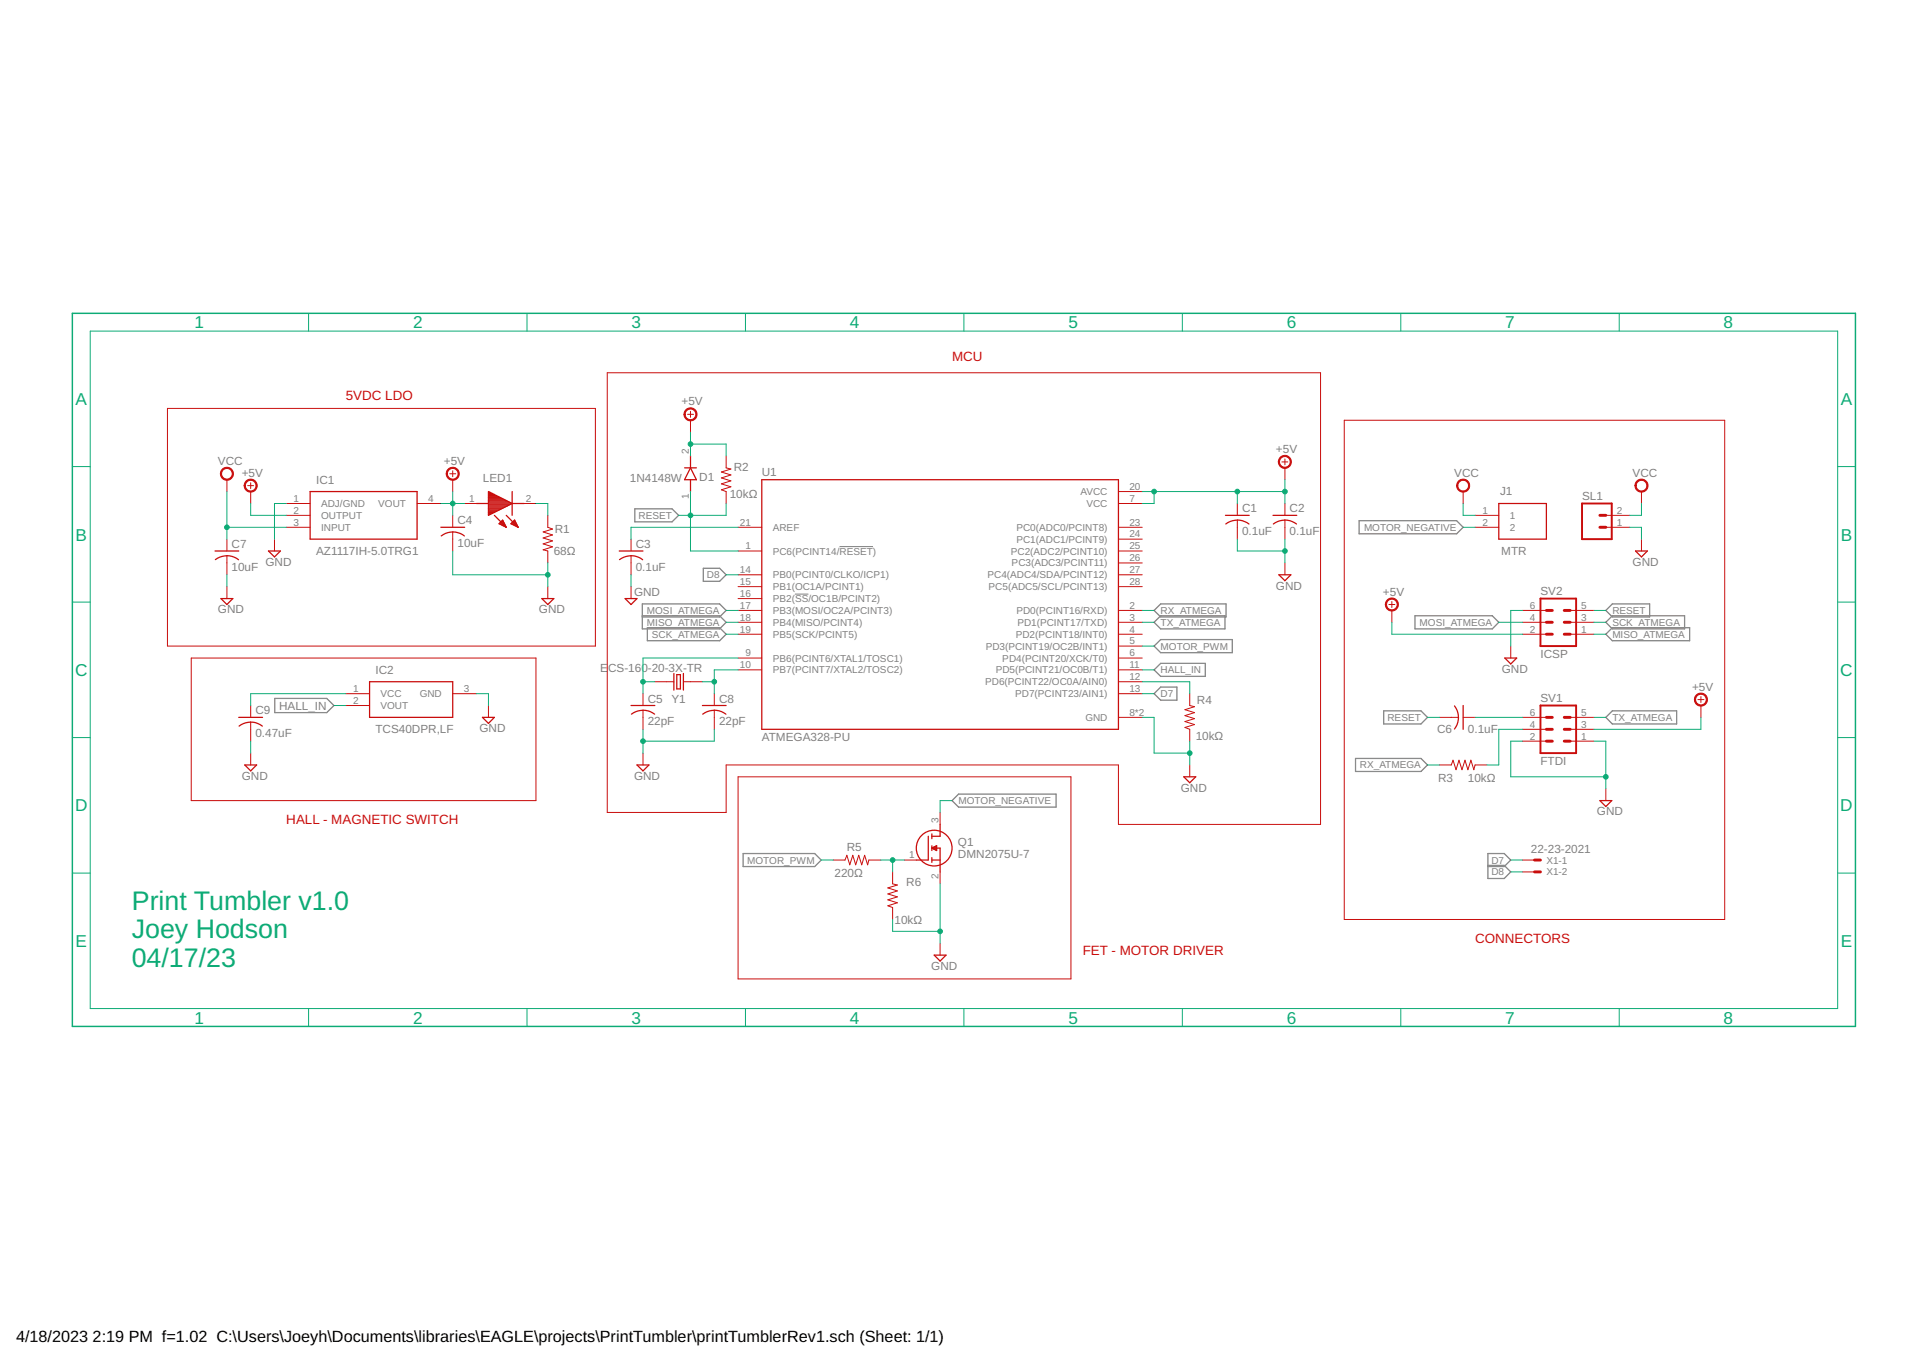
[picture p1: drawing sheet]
<svg xmlns="http://www.w3.org/2000/svg" width="420mm" height="297mm" viewBox="0 0 420 297" stroke-linecap="round" stroke-linejoin="round" font-family="sans-serif">
<path d="M182.9 119.1h7.3M173.2 129.5h3" fill="none" stroke="#808080" stroke-width=".22"/>
<g fill="none" stroke="#808080" stroke-width=".28">
<path d="M138.3 110.9h8.2l1.4 1.4-1.4 1.4h-8.2zM296.2 113.5h21.2l1.5 1.4-1.5 1.4h-21.2zM140 134.2h16.8l1.4 1.4-1.4 1.5h-16.8v-5.5h16.8l1.4 1.4-1.4 1.5h-16.8M141.1 136.8h15.7l1.4 1.4-1.4 1.4h-15.7zM153.3 123.8h3.5l1.4 1.5-1.4 1.4h-3.5zM251.5 135.6l1.4-1.4h14.1v2.9h-14.1zM251.5 133l1.4-1.4h14.3v2.9h-14.3zM308.4 134.2h16.8l1.4 1.4-1.4 1.5h-16.8zM349.9 138.2l1.5-1.4h16.8v2.8h-16.8zM351.4 134.2h15.7v2.9h-15.7l-1.5-1.5zM351.4 131.6h8.1v2.9h-8.1l-1.5-1.5zM59.9 152.2h11.3l1.6 1.6-1.6 1.5h-11.3z"/>
<path d="M251.5 146l1.4-1.4h9.8v2.8h-9.8zM251.5 140.8l1.4-1.4h15.6v2.8h-15.6zM251.5 151.2l1.4-1.5h3.6v2.9h-3.6zM301.5 154.9h8.2l1.4 1.4-1.4 1.5h-8.2zM351.4 154.9h14v2.9h-14l-1.5-1.5zM207.5 174.5l1.4-1.4h21.2v2.8h-21.2zM295.4 165.3h14.3l1.4 1.4-1.4 1.4h-14.3zM161.9 186h15.6l1.5 1.4-1.5 1.4h-15.6zM324.3 188.6h3.5l1.4 1.4-1.4 1.5h-3.5v-5.5h3.5l1.4 1.4-1.4 1.4h-3.5"/>
</g>
<g fill="none" stroke="#c90d0c" stroke-width=".22">
<path d="M36.5 89h93.3v51.8h-93.3zM132.3 81.2h155.5v98.5h-44.1v-13h-85.5v10.4h-25.9zM149.8 90.3h1.3M150.5 89.6v1.4M150.5 91.6v2.6M158.2 99.4v2.6l1.1 .2-2.1 .7 2.1 .6-2.1 .7 2.1 .6-2.1 .7 2.1 .6-2.1 .6 1 .4v2.6M292.9 91.6h83v108.8h-83zM49.4 104.5v2.6M49.4 117.5v2.6M54 105.8h1.3M54.6 105.2v1.3M54.6 107.1v2.6"/>
<path d="M59.8 117.5v2.6M62.4 109.7h5.2M62.4 114.9h5.2M62.4 112.3h5.2M90.9 109.7h5.2M98 103.3h1.3M98.7 102.6v1.3M98.7 104.5v2.6M98.7 112.3v2.6M98.7 115.9v4.2M101.3 109.7h2.5M114.2 109.7h2.6"/>
<path d="M119.4 112.3v2.6l1 .4-2 .6 2 .7-2 .6 2 .7-2 .6 2 .7-2 .6 1 .3v2.6M137.5 117.5v2.6M160.8 114.9h5.2M243.7 109.7h5.2M243.7 114.9h5.2M243.7 107.1h5.2M243.7 117.5h5.2M269.6 109.7v2.6M269.6 113.3v4.2M279.4 100.7h1.2M280 100v1.3M280 102v2.5"/>
<path d="M280 109.7v2.6M280 113.3v4.2M318.9 107.1v2.6M321.5 114.9h5.1M321.5 112.3h5.1M349.9 114.9h5.2M349.9 112.3h5.2M357.7 107.1v2.6M357.7 117.5v2.6M49.4 121.1v4.2M49.4 127.8v2.7M119.4 127.8v2.7"/>
<path d="M137.5 121.1v4.2M137.5 127.8v2.7M160.8 138.2h5.2M160.8 135.6h5.2M160.8 133h5.2M160.8 130.5h5.2M160.8 127.8h5.2M160.8 125.3h5.2M160.8 120.1h5.2M243.7 138.2h5.2M243.7 135.6h5.2M243.7 133h5.2"/>
<path d="M243.7 127.8h5.2M243.7 125.3h5.2M243.7 122.7h5.2M243.7 120.1h5.2M280 122.7v2.6M302.7 131.7h1.3M303.3 131.1v1.3M303.3 133v2.6M331.8 138.2h5.2M331.8 135.6h5.2M331.8 133h5.2M342.2 138.2h5.2"/>
<path d="M342.2 135.6h5.2M342.2 133h5.2M41.7 143.4h75.1v31.1h-75.1zM54.6 153.8v2.5M54.6 157.4v4.1M75.4 151.2h5.1M75.4 153.8h5.1M98.7 151.2h5.1M106.4 153.8v2.5M140.1 151.2v2.6M140.1 154.8v4.1M142.7 148.6h4.2"/>
<path d="M148.9 148.6h4.2M155.7 151.2v2.6M155.7 154.8v4.1M160.8 143.4h5.2M160.8 146h5.2M243.7 140.8h5.2M243.7 143.4h5.2M243.7 146h5.2M243.7 156.3h5.2M243.7 151.2h5.2M243.7 148.6h5.2M259.3 151.2v2.6l1 .2-2.1 .7 2.1 .6-2.1 .7 2.1 .6-2.1 .6 2.1 .7-2.1 .6 1.1 .4v2.6"/>
<path d="M313.7 156.3h4.1M318.9 156.3h2.6M329.2 140.8v2.6M331.8 156.3h5.2M331.8 158.9h5.2M342.2 156.3h5.2M342.2 158.9h5.2M370 152.5h1.3M370.7 151.8v1.3M370.7 153.8v2.5M54.6 164.1v2.6M140.1 164.1v2.6"/>
<path d="M160.8 169.3h72.6v44h-72.6zM204.9 177.1v2.6M259.3 166.7v2.6M313.7 166.7h2.6l.4-1 .6 2 .6-2 .7 2 .7-2 .6 2 .6-2 .7 2 .3-1h2.5M331.8 161.5h5.2M342.2 161.5h5.2M349.9 171.9v2.6M181.6 187.4h2.5l.5-1 .6 2.1 .6-2.1 .7 2.1 .6-2.1 .7 2.1 .6-2.1 .7 2.1 .2-1.1h2.6M194.5 190v2.6l1.1 .3-2.1 .6 2.1 .7-2.1 .6 2.1 .7-2.1 .6 2.1 .6-2.1 .7 1 .4v2.6M197.1 187.4h2.6M204.9 190v2.6M331.8 187.4h2.6"/>
<path d="M331.8 190h2.6M204.9 205.5v2.7"/>
</g>
<g fill="none" stroke="#c90d0c" stroke-width=".28">
<path d="M150.5 99.4v2.6M67.6 107.1h23.3v10.4h-23.3zM96.1 114.9h5.2M96.2 116.8a4.1 4.1 0 0 1 5 0M103.8 109.7h2.6M106.4 107.1l5.2 2.6-5.2 2.6zM106.4 112.1h.5M106.4 111.9h.9M106.4 111.7h1.4M106.4 111.4h1.8M106.4 111.2h2.3M106.4 111h2.7"/>
<path d="M106.4 110.7h3.2M106.4 110.5h3.6M106.4 110.3h4.1M106.4 110h4.6M106.4 109.8h5M106.4 109.6h5M106.4 109.4h4.5M106.4 109.1h4.1M106.4 108.9h3.6M106.4 108.7h3.2M106.4 108.5h2.7M106.4 108.2h2.2"/>
<path d="M106.4 108h1.8M106.4 107.8h1.3M106.4 107.5h.9M106.4 107.3h.4M107.7 112.3l2.6 2.6M108.8 114.1l.7-.8 .8 1.6M108.8 114.1l1.5 .8M108.8 114.2h1.1M109 113.9h.8M109.2 113.7h.5M109.3 114.4h.8M109.4 113.5h.2"/>
<path d="M109.7 114.6h.5M110.2 114.8h.1M110.3 112.3l2.6 2.6M111.4 114.1l.7-.8 .8 1.6zM111.4 114.2h1.1M111.6 113.9h.8M111.6 109.7h2.6M111.6 107.1v5.2M111.8 113.7h.5M111.8 114.4h.8M112 113.5h.2M112.3 114.6h.5"/>
<path d="M112.8 114.8h.1M149.2 102h2.6M150.5 102l1.3 2.5h-2.6zM150.5 104.5v2.6M166 104.5h77.7v54.4h-77.7zM267.1 112.3h5.1M267.1 114.2a4.1 4.1 0 0 1 5.1 0M277.4 112.3h5.2M277.5 114.2a4.1 4.1 0 0 1 5 0M326.6 109.7h10.4v7.8h-10.4zM46.9 120.1h5.1M46.9 122a4.1 4.1 0 0 1 5.1 0"/>
<path d="M48.2 130.5h2.5l-1.3 1.2zM58.5 120.1h2.6l-1.3 1.3zM118.1 130.5h2.6l-1.3 1.2zM134.9 120.1h5.2M135 122a4.1 4.1 0 0 1 5.1 0M136.2 130.5h2.6l-1.3 1.2zM278.7 125.3h2.6l-1.3 1.3zM356.4 120.1h2.6l-1.3 1.3zM52 156.3h5.2M52.1 158.2a4.1 4.1 0 0 1 5.1 0M80.5 148.6h18.2v7.7h-18.2zM105.1 156.3h2.6l-1.3 1.3z"/>
<path d="M137.5 153.8h5.2M137.6 155.6a4.1 4.1 0 0 1 5.1 0M146.9 146.8v3.6M147.5 147h.8v3.1h-.8zM148.9 146.8v3.6M153.1 153.8h5.1M153.1 155.6a4.1 4.1 0 0 1 5.1 0M317 153.8a4.1 4.1 0 0 1 0 5.1M318.9 153.8v5.1M327.9 143.4h2.6l-1.3 1.3zM53.3 166.7h2.6l-1.3 1.3zM138.8 166.7h2.6l-1.3 1.3z"/>
<path d="M204.9 179.7v2.5h-1.8M258 169.3h2.6l-1.3 1.3zM348.7 174.5h2.5l-1.3 1.3zM202.3 182.2v5.2h-2.6M203.1 184.8h1.8v5.2M203.1 187.4h1.8M203.1 181.7v1.1M203.1 184.3v1.1M203.1 186.9v1M203.1 184.8l1-.5v1.1zM203.5 185.1h.6M203.5 184.6h.6"/>
<path d="M203.9 185.3h.2M204 184.4h.1M203.6 208.2h2.6l-1.3 1.2z"/>
<circle cx="203.6" cy="184.8" r="3.9"/>
</g>
<path d="M344.8 109.7h6.4v7.8h-6.4zM335.7 130.5h7.8v10.3h-7.8zM335.7 153.8h7.8v10.3h-7.8z" fill="none" stroke="#c90d0c" stroke-width=".42"/>
<g fill="none" stroke="#c90d0c" stroke-width=".63">
<path d="M348.7 112.3h1.2M348.7 114.9h1.2M337 133h1.3M337 135.6h1.3M337 138.2h1.3M340.9 133h1.3M340.9 135.6h1.3M340.9 138.2h1.3M337 156.3h1.3M337 158.9h1.3M340.9 156.3h1.3M340.9 158.9h1.3"/>
<path d="M337 161.5h1.3M340.9 161.5h1.3M334.4 187.4h1.3M334.4 190h1.3"/>
</g>
<g fill="#c90d0c" stroke="#c90d0c" stroke-width=".22">
<path d="M53.6 104.9a1.42 1.42 0 0 1 2.2 .2 1.42 1.42 0 0 1-.8 2.1 1.42 1.42 0 0 1-1.8-1.4h.3a1.16 1.16 0 0 1 1.7-.9 1.16 1.16 0 0 1 .1 1.9 1.16 1.16 0 0 1-1.8-.7v-.3h-.3z" fill-rule="evenodd"/>
<path d="M48.4 102.3a1.43 1.43 0 0 1 2.3 .2 1.43 1.43 0 0 1-.9 2.1 1.43 1.43 0 0 1-1.8-1.3h.3a1.17 1.17 0 0 1 1.6-1.1 1.17 1.17 0 0 1 .3 1.9 1.17 1.17 0 0 1-1.9-.6v-.2h-.3z" fill-rule="evenodd"/>
<path d="M97.6 102.3a1.43 1.43 0 0 1 2.3 .2 1.43 1.43 0 0 1-.8 2.1 1.43 1.43 0 0 1-1.9-1.3h.3a1.17 1.17 0 0 1 1.6-1.1 1.17 1.17 0 0 1 .3 1.9 1.17 1.17 0 0 1-1.9-.6v-.2h-.3z" fill-rule="evenodd"/>
<path d="M279 99.7a1.43 1.43 0 0 1 2.2 .2 1.43 1.43 0 0 1-.8 2.1 1.43 1.43 0 0 1-1.8-1.3h.2a1.17 1.17 0 0 1 1.7-1.1 1.17 1.17 0 0 1 .3 1.9 1.17 1.17 0 0 1-1.9-.6l-.1-.2h-.2z" fill-rule="evenodd"/>
<path d="M369.6 151.5a1.43 1.43 0 0 1 2.3 .2 1.43 1.43 0 0 1-.8 2.1 1.43 1.43 0 0 1-1.8-1.3h.2a1.17 1.17 0 0 1 1.7-1.1 1.17 1.17 0 0 1 .2 1.9 1.17 1.17 0 0 1-1.9-.5v-.3h-.2z" fill-rule="evenodd"/>
<path d="M302.3 130.8a1.43 1.43 0 0 1 2.2 .2 1.43 1.43 0 0 1-.8 2.1 1.43 1.43 0 0 1-1.8-1.4h.3a1.17 1.17 0 0 1 1.6-1 1.17 1.17 0 0 1 .3 1.9 1.17 1.17 0 0 1-1.9-.6v-.3h-.3z" fill-rule="evenodd"/>
<path d="M149.4 89.3a1.43 1.43 0 0 1 2.3 .2 1.43 1.43 0 0 1-.8 2.2 1.43 1.43 0 0 1-1.8-1.4h.2a1.17 1.17 0 0 1 1.7-1.1 1.17 1.17 0 0 1 .2 2 1.17 1.17 0 0 1-1.8-.6l-.1-.3h-.2z" fill-rule="evenodd"/>
<path d="M317.8 104.9a1.43 1.43 0 0 1 2.3 .2 1.43 1.43 0 0 1-.8 2.1 1.43 1.43 0 0 1-1.9-1.4h.3a1.17 1.17 0 0 1 1.6-1 1.17 1.17 0 0 1 .3 1.9 1.17 1.17 0 0 1-1.9-.6v-.3h-.3z" fill-rule="evenodd"/>
<path d="M356.7 104.9a1.43 1.43 0 0 1 2.2 .2 1.43 1.43 0 0 1-.8 2.1 1.43 1.43 0 0 1-1.8-1.4h.3a1.17 1.17 0 0 1 1.6-1 1.17 1.17 0 0 1 .3 1.9 1.17 1.17 0 0 1-1.9-.6v-.3h-.3z" fill-rule="evenodd"/>
</g>
<path d="M15.8 68.3h388.5v155.4h-388.5z" fill="none" stroke="#0dab76" stroke-width=".32"/>
<g fill="none" stroke="#0dab76" stroke-width=".22">
<path d="M19.7 72.2h380.8v147.6h-380.8zM67.2 68.3v3.9M114.9 68.3v3.9M162.5 68.3v3.9M210.1 68.3v3.9M257.7 68.3v3.9M305.3 68.3v3.9M352.9 68.3v3.9M150.5 96.8h7.7v2.6M150.5 94.2v5.2M15.8 101.7h3.9M49.4 114.9h13"/>
<path d="M49.4 107.1v10.4M54.6 109.7v2.6h7.8M62.4 109.7h-2.6v7.8M96.1 109.7h5.2M98.7 107.1v5.2M116.8 109.7h2.6v2.6M150.5 107.1v13h10.3M158.2 109.7v2.6h-10.3M160.8 114.9h-23.3v2.6M248.9 107.1h31.1M251.5 107.1v2.6h-2.6M269.6 107.1v2.6"/>
<path d="M269.6 117.5v2.6h10.4M280 104.5v5.2M280 117.5v5.2M318.9 109.7v2.6h2.6M318.9 114.9h2.6M355.1 114.9h2.6v2.6M357.7 109.7v2.6h-2.6M400.5 101.7h3.8M15.8 131.2h3.9M49.4 125.3v2.5M98.7 120.1v5.2h20.7M119.4 122.7v5.1"/>
<path d="M137.5 125.3v2.5M158.2 138.2h2.6M158.2 125.3h2.6M158.2 133h2.6M158.2 135.6h2.6M248.9 133h2.6M248.9 135.6h2.6M303.3 135.6v2.6h28.5M326.6 135.6h5.2M331.8 133h-2.6v7.8M347.4 138.2h2.5M347.4 133h2.5"/>
<path d="M347.4 135.6h2.5M400.5 131.2h3.8M72.8 153.8h2.6M75.4 151.2h-20.8v2.6M103.8 151.2h2.6v2.6M140.1 158.9v5.2M140.1 148.6h2.6M153.1 148.6h2.6M155.7 158.9v2.6h-15.6M160.8 143.4h-20.7v7.8M160.8 146h-5.1v5.2M248.9 156.3h2.6v7.8h7.8"/>
<path d="M248.9 151.2h2.6M248.9 148.6h10.4v2.6M248.9 146h2.6M248.9 140.8h2.6M311.1 156.3h2.6M321.5 156.3h10.3M331.8 158.9h-5.2v7.8h-2.6M347.4 156.3h2.5M370.7 156.3v2.6h-23.3M15.8 160.7h3.9M54.6 161.5v2.6M207.5 174.5h-2.6v2.6"/>
<path d="M259.3 161.5v5.2M311.1 166.7h2.6M331.8 161.5h-2.6v7.8h20.7M347.4 161.5h2.5v10.4M400.5 160.7h3.8M15.8 190.3h3.9M179 187.4h2.6M191.9 187.4h5.2M194.5 187.4v2.6M204.9 192.6v12.9M329.2 187.4h2.6M329.2 190h2.6"/>
<path d="M400.5 190.3h3.8M67.2 219.8v3.9M114.9 219.8v3.9M162.5 219.8v3.9M194.5 200.4v2.6h10.4M210.1 219.8v3.9M257.7 219.8v3.9M305.3 219.8v3.9M352.9 219.8v3.9"/>
</g>
<g fill="#0dab76" stroke="#0dab76" stroke-width=".22">
<circle cx="98.7" cy="109.7" r=".51"/>
<circle cx="251.5" cy="107.1" r=".51"/>
<circle cx="269.6" cy="107.1" r=".51"/>
<circle cx="280" cy="107.1" r=".51"/>
<circle cx="150.5" cy="96.8" r=".51"/>
<circle cx="49.4" cy="114.9" r=".51"/>
<circle cx="280" cy="120.1" r=".51"/>
<circle cx="119.4" cy="125.3" r=".51"/>
<circle cx="349.9" cy="169.3" r=".51"/>
<circle cx="140.1" cy="161.5" r=".51"/>
<circle cx="204.9" cy="203" r=".51"/>
<circle cx="259.3" cy="164.1" r=".51"/>
<circle cx="150.5" cy="112.3" r=".51"/>
<circle cx="140.1" cy="148.6" r=".51"/>
<circle cx="155.7" cy="148.6" r=".51"/>
<circle cx="194.5" cy="187.4" r=".51"/>
</g>
<g font-size="5.8" fill="#0dab76">
<text x="28.7" y="198.3">Print Tumbler v1.0</text>
<text x="28.7" y="204.5">Joey Hodson</text>
<text x="28.7" y="210.7">04/17/23</text>
</g>
<g font-size="3.7" fill="#0dab76">
<text x="42.4" y="71.6">1</text>
<text x="90" y="71.6">2</text>
<text x="137.6" y="71.6">3</text>
<text x="185.2" y="71.6">4</text>
<text x="232.8" y="71.6">5</text>
<text x="280.4" y="71.6">6</text>
<text x="328" y="71.6">7</text>
<text x="375.6" y="71.6">8</text>
<text x="16.5" y="88.3">A</text>
<text x="401.2" y="88.3">A</text>
<text x="16.5" y="117.8">B</text>
<text x="401.2" y="117.8">B</text>
<text x="16.4" y="147.3">C</text>
<text x="401.1" y="147.3">C</text>
<text x="16.4" y="176.8">D</text>
<text x="401.1" y="176.8">D</text>
<text x="16.5" y="206.4">E</text>
<text x="401.2" y="206.4">E</text>
<text x="42.4" y="223.1">1</text>
<text x="90" y="223.1">2</text>
<text x="137.6" y="223.1">3</text>
<text x="185.2" y="223.1">4</text>
<text x="232.8" y="223.1">5</text>
<text x="280.4" y="223.1">6</text>
<text x="328" y="223.1">7</text>
<text x="375.6" y="223.1">8</text>
</g>
<g font-size="3.5">
<text x="3.5" y="292.5">4/18/2023</text>
<text x="20.2" y="292.5">2:19 PM f=1.02 C:\Users\Joeyh\Documents\libraries\EAGLE\projects\PrintTumbler\printTumblerRev1.sch (Sheet: 1/1)</text>
</g>
<g font-size="2.9" fill="#c90d0c">
<text x="207.5" y="78.6">MCU</text>
<text x="75.4" y="87.2">5VDC LDO</text>
<text x="62.4" y="179.7">HALL - MAGNETIC SWITCH</text>
<text x="236" y="208.1">FET - MOTOR DRIVER</text>
<text x="321.5" y="205.6">CONNECTORS</text>
</g>
<g font-size="2.6" fill="#808080">
<text x="148.5" y="88.4">+5V</text>
<text x="47.5" y="101.3">VCC</text>
<text x="96.7" y="101.3">+5V</text>
<text x="278.1" y="98.7">+5V</text>
<text x="52.7" y="103.9">+5V</text>
<text x="68.9" y="105.5">IC1</text>
<text x="105.2" y="105.1">LED1</text>
<text x="137.3" y="104.9">1N4148W</text>
<text x="152.4" y="104.8">D1</text>
<text x="159.9" y="102.7">R2</text>
<text x="166" y="103.6">U1</text>
<text x="316.9" y="103.9">VCC</text>
<text x="326.9" y="107.8">J1</text>
<text x="355.8" y="103.9">VCC</text>
<text x="159" y="108.4">10kΩ</text>
<text x="270.7" y="111.7">C1</text>
<text x="281" y="111.7">C2</text>
<text x="344.8" y="108.9">SL1</text>
<text x="50.5" y="119.4">C7</text>
<text x="99.7" y="119.2">10uF</text>
<text x="99.7" y="114.3">C4</text>
<text x="120.9" y="116.2">R1</text>
<text x="138.6" y="119.4">C3</text>
<text x="270.7" y="116.6">0.1uF</text>
<text x="281" y="116.6">0.1uF</text>
<text x="50.5" y="124.4">10uF</text>
<text x="57.9" y="123.3">GND</text>
<text x="68.9" y="121">AZ1117IH-5.0TRG1</text>
<text x="120.7" y="120.9">68Ω</text>
<text x="138.6" y="124.4">0.1uF</text>
<text x="327.2" y="121">MTR</text>
<text x="355.8" y="123.3">GND</text>
<text x="138.2" y="129.8">GND</text>
<text x="278.1" y="128.5">GND</text>
<text x="301.4" y="129.8">+5V</text>
<text x="335.7" y="129.7">SV2</text>
<text x="47.5" y="133.7">GND</text>
<text x="117.4" y="133.7">GND</text>
<text x="335.7" y="143.4">ICSP</text>
<text x="81.8" y="146.9">IC2</text>
<text x="130.8" y="146.5">E</text>
<text x="132.5" y="146.5">CS-160-20-3X-TR</text>
<text x="327.3" y="146.6">GND</text>
<text x="55.7" y="155.7">C9</text>
<text x="60.8" y="154.7">HALL_IN</text>
<text x="141.2" y="153.1">C5</text>
<text x="146.4" y="153.3">Y1</text>
<text x="156.7" y="153.1">C8</text>
<text x="260.8" y="153.5">R4</text>
<text x="335.7" y="153">SV1</text>
<text x="368.7" y="150.5">+5V</text>
<text x="55.7" y="160.6">0.47uF</text>
<text x="81.8" y="159.8">TCS40DPR,LF</text>
<text x="104.5" y="159.6">GND</text>
<text x="141.2" y="158">22pF</text>
<text x="156.7" y="158">22pF</text>
<text x="166" y="161.5">ATMEGA328-PU</text>
<text x="260.6" y="161.3">10kΩ</text>
<text x="313.2" y="159.8">C6</text>
<text x="319.9" y="159.8">0.1uF</text>
<text x="335.7" y="166.7">FTDI</text>
<text x="52.7" y="169.9">GND</text>
<text x="138.2" y="169.9">GND</text>
<text x="257.3" y="172.5">GND</text>
<text x="313.4" y="170.4">R3</text>
<text x="319.9" y="170.3">10kΩ</text>
<text x="348" y="177.7">GND</text>
<text x="184.5" y="185.4">R5</text>
<text x="208.8" y="184.5">Q1</text>
<text x="181.9" y="191.1">220Ω</text>
<text x="208.8" y="187">DMN2075U-7</text>
<text x="333.6" y="186">22-23-2021</text>
<text x="197.5" y="193.1">R6</text>
<text x="195" y="201.4">10kΩ</text>
<text x="202.9" y="211.4">GND</text>
</g>
<g font-size="2.2" fill="#808080">
<text x="150.1" y="99" transform="rotate(-90 150.1 99)">2</text>
<text x="235.5" y="107.9">AVCC</text>
<text x="246.1" y="106.8">20</text>
<text x="64" y="109.4">1</text>
<text x="64" y="112">2</text>
<text x="70" y="110.5">ADJ/GND</text>
<text x="70" y="113.1">OUTPUT</text>
<text x="82.4" y="110.5">VOUT</text>
<text x="93.3" y="109.4">4</text>
<text x="102.3" y="109.4">1</text>
<text x="114.6" y="109.4">2</text>
<text x="139.2" y="113.1">RESET</text>
<text x="150.1" y="108.7" transform="rotate(-90 150.1 108.7)">1</text>
<text x="236.8" y="110.5">VCC</text>
<text x="246.1" y="109.4">7</text>
<text x="323" y="112">1</text>
<text x="329" y="113.1">1</text>
<text x="352.3" y="112">2</text>
<text x="64" y="114.5">3</text>
<text x="70" y="115.7">INPUT</text>
<text x="161.2" y="114.5">21</text>
<text x="162.4" y="119.7">1</text>
<text x="168.4" y="115.7">AREF</text>
<text x="221.5" y="118.3">PC1(ADC1/PCINT9)</text>
<text x="221.5" y="115.7">PC0(ADC0/PCINT8)</text>
<text x="246.1" y="119.7">25</text>
<text x="246.1" y="117.1">24</text>
<text x="246.1" y="114.5">23</text>
<text x="297.3" y="115.7">MOTOR_NEGATIVE</text>
<text x="323" y="114.5">2</text>
<text x="329" y="115.7">2</text>
<text x="352.3" y="114.5">1</text>
<text x="161.2" y="124.9">14</text>
<text x="168.4" y="120.9">PC6(PCINT14/RESET)</text>
<text x="220.3" y="120.9">PC2(ADC2/PCINT10)</text>
<text x="220.5" y="123.4">PC3(ADC3/PCINT11)</text>
<text x="246.1" y="124.9">27</text>
<text x="246.1" y="122.3">26</text>
<text x="154.1" y="126">D8</text>
<text x="161.2" y="130.1">16</text>
<text x="161.2" y="127.5">15</text>
<text x="168.4" y="131.2">PB2(SS/OC1B/PCINT2)</text>
<text x="168.4" y="128.6">PB1(OC1A/PCINT1)</text>
<text x="168.4" y="126">PB0(PCINT0/CLKO/ICP1)</text>
<text x="215.2" y="126">PC4(ADC4/SDA/PCINT12)</text>
<text x="215.4" y="128.6">PC5(ADC5/SCL/PCINT13)</text>
<text x="246.1" y="127.5">28</text>
<text x="141" y="133.8">MOSI_ATMEGA</text>
<text x="141" y="136.4">MISO_ATMEGA</text>
<text x="161.2" y="137.9">19</text>
<text x="161.2" y="135.3">18</text>
<text x="161.2" y="132.7">17</text>
<text x="168.4" y="136.4">PB4(MISO/PCINT4)</text>
<text x="168.4" y="133.8">PB3(MOSI/OC2A/PCINT3)</text>
<text x="221.5" y="133.8">PD0(PCINT16/RXD)</text>
<text x="221.7" y="136.4">PD1(PCINT17/TXD)</text>
<text x="246.1" y="137.9">4</text>
<text x="246.1" y="135.3">3</text>
<text x="246.1" y="132.7">2</text>
<text x="252.9" y="136.4">TX_ATMEGA</text>
<text x="252.9" y="133.8">RX_ATMEGA</text>
<text x="309.4" y="136.4">MOSI_ATMEGA</text>
<text x="333.4" y="137.9">2</text>
<text x="333.4" y="135.3">4</text>
<text x="333.4" y="132.7">6</text>
<text x="344.6" y="137.9">1</text>
<text x="344.6" y="135.3">3</text>
<text x="344.6" y="132.7">5</text>
<text x="351.4" y="133.8">RESET</text>
<text x="351.4" y="136.4">SCK_ATMEGA</text>
<text x="142.1" y="139">SCK_ATMEGA</text>
<text x="162.4" y="143">9</text>
<text x="168.4" y="139">PB5(SCK/PCINT5)</text>
<text x="214.8" y="141.6">PD3(PCINT19/OC2B/INT1)</text>
<text x="221.4" y="139">PD2(PCINT18/INT0)</text>
<text x="246.1" y="143">6</text>
<text x="246.1" y="140.4">5</text>
<text x="252.9" y="141.6">MOTOR_PWM</text>
<text x="351.4" y="139">MISO_ATMEGA</text>
<text x="161.2" y="145.6">10</text>
<text x="168.4" y="146.8">PB7(PCINT7/XTAL2/TOSC2)</text>
<text x="168.4" y="144.2">PB6(PCINT6/XTAL1/TOSC1)</text>
<text x="214.7" y="149.3">PD6(PCINT22/OC0A/AIN0)</text>
<text x="217" y="146.8">PD5(PCINT21/OC0B/T1)</text>
<text x="218.4" y="144.2">PD4(PCINT20/XCK/T0)</text>
<text x="246.1" y="148.2">12</text>
<text x="246.1" y="145.6">11</text>
<text x="252.9" y="146.8">HALL_IN</text>
<text x="76.9" y="150.8">1</text>
<text x="76.9" y="153.4">2</text>
<text x="82.9" y="151.9">VCC</text>
<text x="82.9" y="154.5">VOUT</text>
<text x="91.5" y="151.9">GND</text>
<text x="101" y="150.8">3</text>
<text x="221.2" y="151.9">PD7(PCINT23/AIN1)</text>
<text x="246.1" y="156">8*2</text>
<text x="246.1" y="150.8">13</text>
<text x="252.9" y="151.9">D7</text>
<text x="333.4" y="156">6</text>
<text x="344.6" y="156">5</text>
<text x="236.5" y="157.1">GND</text>
<text x="302.4" y="157.1">RESET</text>
<text x="333.4" y="161.2">2</text>
<text x="333.4" y="158.6">4</text>
<text x="344.6" y="161.2">1</text>
<text x="344.6" y="158.6">3</text>
<text x="351.4" y="157.1">TX_ATMEGA</text>
<text x="296.4" y="167.5">RX_ATMEGA</text>
<text x="204.5" y="179.3" transform="rotate(-90 204.5 179.3)">3</text>
<text x="208.9" y="175.3">MOTOR_NEGATIVE</text>
<text x="162.8" y="188.2">MOTOR_PWM</text>
<text x="198.1" y="187.1">1</text>
<text x="204.5" y="191.6" transform="rotate(-90 204.5 191.6)">2</text>
<text x="325" y="190.8">D8</text>
<text x="325" y="188.2">D7</text>
<text x="337" y="188.2">X1-1</text>
<text x="337" y="190.8">X1-2</text>
</g>
</svg>
